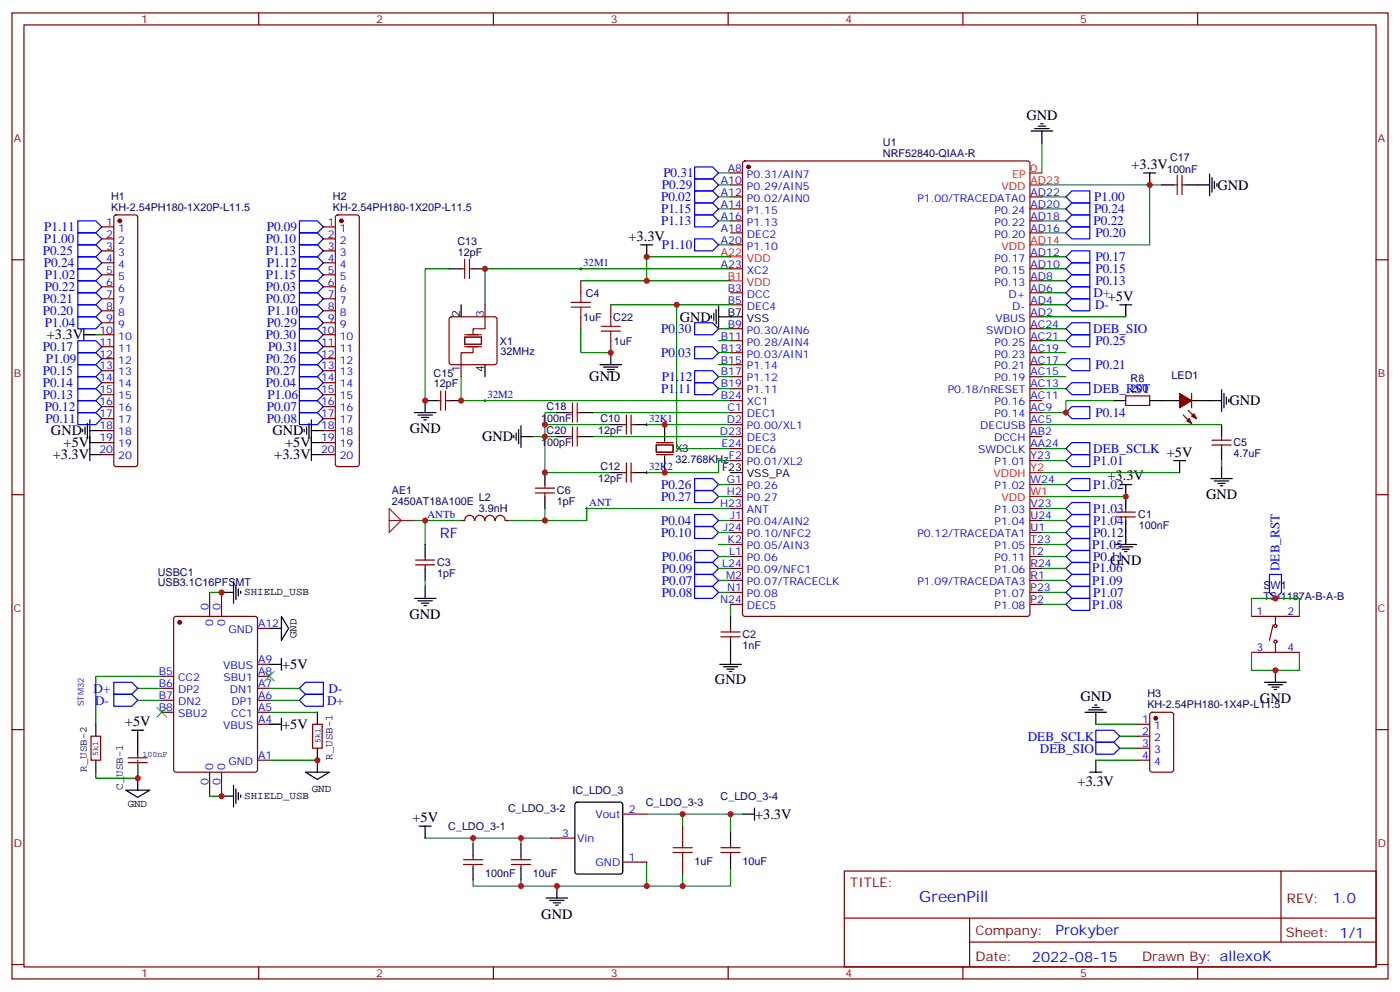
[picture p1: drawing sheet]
<svg xmlns="http://www.w3.org/2000/svg" width="412mm" height="292mm" viewBox="0 0 412 292" stroke-linecap="round" stroke-linejoin="round" font-family="sans-serif">
<g fill="none" stroke="#870000" stroke-width=".35">
<path d="M3.5 3.8h405.4v284.3h-405.4zM7.1 7.3h398.2v277.3h-398.2zM76.2 3.8v3.5M145.3 3.8v3.5M214.5 3.8v3.5M283.6 3.8v3.5M352.8 3.8v3.5M215.2 54.4h3.5M215.2 50.9h3.5M215.2 58h3.5M219 47.6l.4-.2h83.3l.6 .4 .1 132.9-.5 .7h-83.5l-.6-.4-.1-132.9zM303.4 58h3.5"/>
<path d="M345.7 54.4h1.1M346.8 51.6v5.7M348.2 51.6v5.7M348.2 54.4h1M3.5 76.5h3.6M30 66.8h3.5M30 70.3h3.5M30 73.8h3.5M30 77.4h3.5M33.7 63.5l.5-.2h5.7l.5 .2 .2 .5v72.6l-.3 .5-.4 .2h-5.7l-.5-.2-.2-.5v-72.6zM95.2 66.8h3.6M95.2 70.3h3.6"/>
<path d="M95.2 73.8h3.6M95.2 77.4h3.6M99 63.5l.5-.2h5.6l.5 .2 .2 .5v72.6l-.2 .5-.5 .2h-5.6l-.5-.2-.2-.5v-72.6zM135.8 79.1h1.1M136.9 76.3v5.7M138.3 76.3v5.7M138.3 79.1h1M215.2 79.1h3.5M215.2 61.5h3.5M215.2 65h3.5M215.2 68.5h3.5M215.2 72.1h3.5"/>
<path d="M303.4 79.1h3.5M303.4 61.5h3.5M303.4 65h3.5M303.4 68.5h3.5M303.4 75.6h3.5M405.3 76.5h3.6M30 80.9h3.5M30 84.4h3.5M30 87.9h3.5M30 91.5h3.5M30 95h3.5M30 98.5h3.5"/>
<path d="M95.2 80.9h3.6M95.2 84.4h3.6M95.2 87.9h3.6M95.2 91.5h3.6M95.2 95h3.6M95.2 98.5h3.6M132.5 93.4l.5-.2h12.7l.5 .2 .2 .5v12.7l-.2 .5-.5 .3h-12.7l-.5-.3-.2-.5v-12.7zM142.9 89.7v3.5M171.1 82.7v3.5M171.1 93.2v3.6M179.9 89.7v3.5M215.2 86.2h3.5"/>
<path d="M215.2 89.7h3.5M215.2 96.8h3.5M303.4 86.2h3.5M303.4 89.7h3.5M303.4 96.8h3.5M303.4 93.2h3.5M303.4 82.7h3.5M30 102.1h3.5M30 105.6h3.5M30 109.1h3.5M30 112.6h3.5M30 116.2h3.5"/>
<path d="M30 119.7h3.5M95.2 102.1h3.6M95.2 105.6h3.6M95.2 109.1h3.6M95.2 112.6h3.6M95.2 116.2h3.6M95.2 119.7h3.6M128.8 117.9h1M129.8 115.1v5.7M131.2 115.1v5.7M131.2 117.9h1.1M135.8 107.4v3.5"/>
<path d="M168.6 118.6v5.7M170 118.6v5.7M179.9 100.3v3.5M215.2 117.9h3.5M215.2 100.3h3.5M215.2 103.8h3.5M215.2 107.4h3.5M215.2 110.9h3.5M215.2 114.4h3.5M303.4 117.9h3.5M303.4 100.3h3.5M303.4 103.8h3.5"/>
<path d="M303.4 107.4h3.5M303.4 110.9h3.5M303.4 114.4h3.5M331.6 116.5h7.1v2.8h-7.1zM351 115.8v4.3M30 133.8h3.5M30 130.3h3.5M30 123.2h3.5M30 126.8h3.5M95.2 133.8h3.6M95.2 130.3h3.6M95.2 123.2h3.6"/>
<path d="M95.2 126.8h3.6M167.6 121.5h1M167.6 128.5h1M168.6 125.7v5.6M170 121.5h1.1M170 128.5h1.1M170 125.7v5.6M183.4 125h1.1M183.4 139.1h1.1M184.5 122.2v5.6M184.5 136.3v5.6M185.9 125h1.1"/>
<path d="M185.9 122.2v5.6M185.9 136.3v5.6M185.9 139.1h1.1M193.3 131h5v2.1h-5zM193.3 133.8h5M193.3 130.3h5M215.2 121.5h3.5M215.2 125h3.5M215.2 128.5h3.5M215.2 132h3.5M215.2 135.6h3.5M303.4 121.5h3.5"/>
<path d="M303.4 125h3.5M303.4 128.5h3.5M303.4 132h3.5M303.4 135.6h3.5M348.5 122.2l2.5 2.4M350 120.8l2.4 2.4M357 131h5.7M357 129.6h5.7M359.8 128.5v1.1M359.8 131v1M3.5 145.6h3.6M139.7 153.2a1.41 1.41 0 0 0-1.4-1.5 1.41 1.41 0 0 0-1.4 1.5h-1.1"/>
<path d="M139.9 153.2a1.41 1.41 0 0 1 1.4-1.5 1.41 1.41 0 0 1 1.4 1.5M142.9 153.2a1.41 1.41 0 0 1 1.4-1.5 1.41 1.41 0 0 1 1.4 1.5M145.9 153.2a1.41 1.41 0 0 1 1.5-1.5 1.41 1.41 0 0 1 1.4 1.5M148.9 153.2h1M157.7 145.1h5.6M157.7 143.7h5.6M160.5 142.6v1.1M160.5 145.1v1.1M215.2 142.6h3.5M215.2 146.2h3.5M215.2 149.7h3.5M215.2 153.2h3.5"/>
<path d="M215.2 156.7h3.5M303.4 142.6h3.5M303.4 149.7h3.5M303.4 153.2h3.5M303.4 156.7h3.5M328.8 150.7h5.6M328.8 152.2h5.6M331.6 149.7v1M331.6 152.2v1M405.3 145.6h3.6M61.7 174.4v7M65.3 174.4v7"/>
<path d="M122.4 166.3h5.7M122.4 164.9h5.7M125.2 163.8v1.1M125.2 166.3v1M215.2 160.3h3.5M215.2 163.8h3.5M215.2 167.3h3.5M215.2 170.9h3.5M215.2 174.4h3.5M215.2 177.9h3.5M303.4 160.3h3.5M303.4 163.8h3.5"/>
<path d="M303.4 167.3h3.5M303.4 170.9h3.5M303.4 174.4h3.5M303.4 177.9h3.5M47.6 199.1h3.6M51.4 181.6l.5-.2h23.2l.7 .5v44.7l-.4 .6-23.5 .1-.7-.5v-44.7zM75.8 199.1h3.6M75.8 195.5h3.6M75.8 185h3.6M212.4 187.4h5.6M212.4 186h5.6M215.2 185v1"/>
<path d="M215.2 187.4v1.1M368.7 192h14.1M368.7 181.4h14.1M375 183.9l-1.1 4.6M375.7 181.4v2.5M375.7 189.5v2.5M3.5 214.8h3.6M26.8 216.7h2.8v7.1h-2.8zM47.6 202.6h3.6M47.6 206.1h3.6M47.6 209.7h3.6M75.8 202.6h3.6"/>
<path d="M75.8 206.1h3.6M75.8 209.7h3.6M75.8 213.2h3.6M92.1 213.2h2.8v7h-2.8zM335.1 213.2h3.6M335.1 216.7h3.6M338.9 209.9l.5-.2h5.6l.7 .4v16.5l-.4 .6-5.9 .1-.7-.5v-16.4zM405.3 214.8h3.6M37.7 224.5h5.7M37.7 223.1h5.7M40.6 222v1.1M40.6 224.5v1"/>
<path d="M61.7 227.3v7.1M65.3 227.3v7.1M75.8 223.8h3.6M183.4 239.6h7.1M335.1 223.8h3.6M335.1 220.2h3.6M136.5 254.5h5.7M136.5 253h5.7M139.3 252v1M139.3 254.5v1M150.6 254.5h5.7M150.6 253h5.7"/>
<path d="M153.5 252v1M153.5 254.5v1M162.3 246.7h7M183.4 253.8h7.1M201.1 243.2v3.5M201.1 253.8v3.5M212.4 250.9h5.6M212.4 249.5h5.6M215.2 248.5v1M215.2 250.9v1.1M248.7 256.4h156.6v28.2h-156.6zM377.3 256.4v20.9"/>
<path d="M248.7 270.2h156.5M285.6 277.3h119.6M285.6 270.2v14.2M3.5 283.9h3.6M76.2 284.6v3.5M145.3 284.6v3.5M214.5 284.6v3.5M283.6 284.6v3.5M352.8 284.6v3.5M405.3 283.9h3.6"/>
<circle cx="375.7" cy="184.3" r=".44"/>
<circle cx="375.7" cy="188.8" r=".44"/>
</g>
<g fill="none" stroke="#008700" stroke-width=".35">
<path d="M211.7 54.4h3.5M211.7 50.9h3.5M211.7 58h3.5M306.9 54.4h35.3M306.9 42.1v8.8M306.9 58h7.1M338.7 54.4v17.7h-31.8M132.3 79.1h-7.1v38.8M211.7 65h3.5M211.7 61.5h3.5M211.7 72.1h3.5M215.2 75.6h-24.7v7.1h24.7"/>
<path d="M215.2 79.1h-72.3v10.6M306.9 75.6h7.1M306.9 79.1h7.1M306.9 68.5h7.1M306.9 65h7.1M306.9 61.5h7.1M28.2 98.5h1.8M171.1 96.8v7h8.8M171.1 82.7h19.4M179.9 89.7h35.3M199.3 89.7v42.3h15.9M211.7 96.8h3.5"/>
<path d="M306.9 89.7h7.1M306.9 86.2h7.1M306.9 82.7h7.1M306.9 96.8h7.1M306.9 93.2h24.7M135.8 110.9v7h79.4M211.7 103.8h3.5M211.7 114.4h3.5M211.7 100.3h3.5M211.7 107.4h3.5M211.7 110.9h3.5M306.9 103.8h7.1"/>
<path d="M306.9 114.4h7.1M306.9 100.3h7.1M306.9 107.4h7.1M306.9 110.9h7.1M328.1 117.9h-14.1v3.6h-7.1M157 128.5h7M160.5 125h19.4M164 121.5h-3.5v17.6h19.4M174.6 128.5h40.6M174.6 121.5h40.6M190.5 125h24.7M215.2 135.6h-3.5v3.5h-21.2"/>
<path d="M306.9 132h7.1M306.9 125h52.9M306.9 135.6h7.1M306.9 139.1h40.6M359.8 135.6v1.7M121.7 153.2h14.1M125.2 153.2v7.1M160.5 149.7v3.5M211.7 153.2h3.5M211.7 156.7h3.5M211.7 142.6h3.5M211.7 146.2h3.5"/>
<path d="M215.2 149.7h-42.3v3.5h-23M306.9 146.2h24.7zM306.9 153.2h7.1M306.9 156.7h7.1M306.9 142.6h7.1M306.9 149.7h7.1M61.7 174.4h3.6M125.2 170.9v1.7M211.7 160.3h3.5M211.7 174.4h3.5M211.7 163.8h3.5M211.7 170.9h3.5"/>
<path d="M211.7 167.3h3.5M215.2 177.9v3.5M306.9 160.3h7.1M306.9 174.4h7.1M306.9 163.8h7.1M306.9 170.9h7.1M306.9 167.3h7.1M306.9 177.9h7.1M47.6 199.1h-19.4v14.1M368.7 181.4v-5.3h14.1v5.3M368.7 192v5.3h14.1v-5.3M40.6 206.1h7"/>
<path d="M40.6 202.6h7M79.4 206.1h8.8M79.4 209.7h14.1M79.4 202.6h8.8M322.8 213.2h12.3M329.8 216.7h5.3M40.6 223.8v5.3h-12.4v-1.8M61.7 234.4h3.6M79.4 223.8h14.1M190.5 239.6h10.6M215.2 239.6v5.3M218.7 239.6h-17.6v3.6"/>
<path d="M322.8 223.8h12.3M329.8 220.2h5.3M125.2 246.7h37.1M139.3 259v1.8h14.2M139.3 246.7v1.8M153.5 246.7v1.8M190.5 253.8v7M201.1 257.3v3.5h-47.6v-1.8M215.2 255.5v5.3h-14.1"/>
</g>
<g fill="none" stroke="#00f" stroke-width=".35">
<path d="M204.6 52.7h5.3l1.8 1.7-1.8 1.8h-5.3zM204.6 49.1h5.3l1.8 1.8-1.8 1.8h-5.3zM204.6 59.7h5.3l1.8 1.8-1.8 1.8h-5.3zM204.6 56.2h5.3l1.8 1.8-1.8 1.7h-5.3zM314 58l1.7-1.8h5.3v3.5h-5.3zM22.9 68.5h5.3l1.8 1.8-1.8 1.8h-5.3zM22.9 72.1h5.3l1.8 1.7-1.8 1.8h-5.3zM22.9 75.6h5.3l1.8 1.8-1.8 1.7h-5.3zM22.9 65h5.3l1.8 1.8-1.8 1.7h-5.3zM22.9 79.1h5.3l1.8 1.8-1.8 1.8h-5.3zM88.2 68.5h5.3l1.7 1.8-1.7 1.8h-5.3zM88.2 65h5.3l1.7 1.8-1.7 1.7h-5.3z"/>
<path d="M88.2 79.1h5.3l1.7 1.8-1.7 1.8h-5.3zM88.2 72.1h5.3l1.7 1.7-1.7 1.8h-5.3zM88.2 75.6h5.3l1.7 1.8-1.7 1.7h-5.3zM204.6 63.3h5.3l1.8 1.7-1.8 1.8h-5.3zM204.6 70.3h5.3l1.8 1.8-1.8 1.7h-5.3zM314 68.5l1.7-1.7h5.3v3.5h-5.3zM314 75.6l1.7-1.8h5.3v3.6h-5.3zM314 79.1l1.7-1.7h5.3v3.5h-5.3zM314 61.5l1.7-1.8h5.3v3.6h-5.3zM314 65l1.7-1.7h5.3v3.5h-5.3zM22.9 82.7h5.3l1.8 1.7-1.8 1.8h-5.3zM22.9 86.2h5.3l1.8 1.7-1.8 1.8h-5.3z"/>
<path d="M22.9 89.7h5.3l1.8 1.8-1.8 1.7h-5.3zM22.9 93.2h5.3l1.8 1.8-1.8 1.8h-5.3zM88.2 96.8h5.3l1.7 1.7-1.7 1.8h-5.3zM88.2 93.2h5.3l1.7 1.8-1.7 1.8h-5.3zM88.2 86.2h5.3l1.7 1.7-1.7 1.8h-5.3zM88.2 82.7h5.3l1.7 1.7-1.7 1.8h-5.3zM88.2 89.7h5.3l1.7 1.8-1.7 1.7h-5.3zM204.6 95h5.3l1.8 1.8-1.8 1.7h-5.3zM314 89.7l1.7-1.8h5.3v3.6h-5.3zM314 86.2l1.7-1.8h5.3v3.5h-5.3zM314 82.7l1.7-1.8h5.3v3.5h-5.3zM314 96.8l1.7-1.8h5.3v3.5h-5.3z"/>
<path d="M22.9 100.3h5.3l1.8 1.8-1.8 1.7h-5.3zM22.9 107.4h5.3l1.8 1.7-1.8 1.8h-5.3zM22.9 110.9h5.3l1.8 1.7-1.8 1.8h-5.3zM22.9 114.4h5.3l1.8 1.8-1.8 1.7h-5.3zM22.9 117.9h5.3l1.8 1.8-1.8 1.8h-5.3zM22.9 103.8h5.3l1.8 1.8-1.8 1.8h-5.3zM88.2 117.9h5.3l1.7 1.8-1.7 1.8h-5.3zM88.2 110.9h5.3l1.7 1.7-1.7 1.8h-5.3zM88.2 107.4h5.3l1.7 1.7-1.7 1.8h-5.3zM88.2 103.8h5.3l1.7 1.8-1.7 1.8h-5.3zM88.2 100.3h5.3l1.7 1.8-1.7 1.7h-5.3zM88.2 114.4h5.3l1.7 1.8-1.7 1.7h-5.3z"/>
<path d="M204.6 112.6h5.3l1.8 1.8-1.8 1.8h-5.3zM204.6 102.1h5.3l1.8 1.7-1.8 1.8h-5.3zM204.6 109.1h5.3l1.8 1.8-1.8 1.7h-5.3zM314 114.4l1.7-1.8h5.3v3.6h-5.3zM314 100.3l1.7-1.8h5.3v3.6h-5.3zM314 107.4l1.7-1.8h5.3v3.5h-5.3zM22.9 121.5h5.3l1.8 1.7-1.8 1.8h-5.3zM88.2 121.5h5.3l1.7 1.7-1.7 1.8h-5.3zM314 132l1.7-1.7h5.3v3.5h-5.3zM314 121.5l1.7-1.8h5.3v3.5h-5.3zM314 135.6l1.7-1.8h5.3v3.5h-5.3zM204.6 151.4h5.3l1.8 1.8-1.8 1.8h-5.3z"/>
<path d="M204.6 155h5.3l1.8 1.7-1.8 1.8h-5.3zM204.6 144.4h5.3l1.8 1.8-1.8 1.7h-5.3zM204.6 140.9h5.3l1.8 1.7-1.8 1.8h-5.3zM314 156.7l1.7-1.7h5.3v3.5h-5.3zM314 142.6l1.7-1.7h5.3v3.5h-5.3zM314 149.7l1.7-1.8h5.3v3.5h-5.3zM314 153.2l1.7-1.8h5.3v3.6h-5.3zM204.6 172.6h5.3l1.8 1.8-1.8 1.7h-5.3zM204.6 169.1h5.3l1.8 1.8-1.8 1.7h-5.3zM204.6 165.6h5.3l1.8 1.7-1.8 1.8h-5.3zM204.6 162h5.3l1.8 1.8-1.8 1.8h-5.3zM314 174.4l1.7-1.8h5.3v3.5h-5.3z"/>
<path d="M314 163.8l1.7-1.8h5.3v3.6h-5.3zM314 167.3l1.7-1.7h5.3v3.5h-5.3zM314 160.3l1.7-1.8h5.3v3.5h-5.3zM314 170.9l1.7-1.8h5.3v3.5h-5.3zM314 177.9l1.7-1.8h5.3v3.6h-5.3zM373.9 169.1h3.6v5.3l-1.8 1.7-1.8-1.7zM33.5 204.4h5.3l1.8 1.7-1.8 1.8h-5.3zM33.5 200.8h5.3l1.8 1.8-1.8 1.8h-5.3zM88.2 202.6l1.8-1.8h5.2v3.6h-5.2zM88.2 206.1l1.8-1.7h5.2v3.5h-5.2zM322.8 214.9h5.3l1.7 1.8-1.7 1.8h-5.3zM322.8 218.5h5.3l1.7 1.7-1.7 1.8h-5.3z"/>
</g>
<g fill="none" stroke="#000" stroke-width=".35">
<path d="M303.7 38.6h6.4M304.8 37.9h4.2M305.9 37.1h2.1M306.6 36.4h.7M306.9 38.6v3.5M336.9 50.9h3.5M338.7 50.9v3.5M342.2 54.4h3.5M349.2 54.4h7.1M356.3 51.3v6.3M357 52.3v4.3M357.7 53.4v2.1"/>
<path d="M358.4 54.1v.7M132.3 79.1h3.5M139.3 79.1h3.6M188.7 72.1h3.6M190.5 72.1v3.5M24.7 98.5h3.5M24.7 96.8v3.5M135.8 89.7v3.5M209.5 92.9v.7M210.3 92.2v2.1M211 91.1v4.3M211.7 93.2h7"/>
<path d="M211.7 90.1v6.3M329.8 89.7h3.6M331.6 89.7v3.5M128.8 117.9h-3.6v3.6M132.3 117.9h3.5M142.9 107.4v3.5M176.7 107.4h6.4M177.8 108.1h4.2M178.9 108.8h2.1M179.6 109.5h.7M179.9 103.8v3.6M328.1 117.9h3.5"/>
<path d="M338.7 117.9h8.8M351 117.9h8.8M359.8 114.8v6.3M360.5 115.8v4.3M361.2 116.9v2.1M361.9 117.6v.7M24.3 126.4v.7M25 125.7v2.1M25.8 124.6v4.3M26.5 130.3h3.5M26.5 123.6v12M26.5 133.8h3.5"/>
<path d="M26.5 126.8h3.5M89.6 126.4v.7M90.3 125.7v2.1M91 124.6v4.3M91.7 130.3h3.5M91.7 133.8h3.5M91.7 126.8h3.5M91.7 123.6v12M122.1 121.5h6.3M123.1 122.2h4.3M124.2 122.9h2.1M124.9 123.6h.7"/>
<path d="M151.3 128.2v.7M152 127.5v2.1M152.8 126.4v4.2M153.5 128.5h3.5M153.5 125.3v6.4M160.5 139.1v3.5M164 121.5h3.6M164 128.5h3.6M171.1 121.5h3.5M171.1 128.5h3.5M179.9 139.1h3.5M179.9 125h3.5"/>
<path d="M187 139.1h3.5M187 125h3.5M195.8 125v4.9M195.8 134.2v4.9M215.2 139.1h3.5M345.7 135.6h3.5M347.5 135.6v3.5M359.8 125v3.5M359.8 132v3.6M359.8 137.3v3.6M160.5 146.2v3.5M329.8 142.6h3.6"/>
<path d="M331.6 142.6v7.1M331.6 153.2v7.1M356.7 140.9h6.3M357.7 141.6h4.2M358.8 142.3h2.1M359.5 143h.7M65.3 174.4h3.5M68.8 171.2v6.4M69.5 172.3v4.2M70.2 173.3v2.1M70.9 174v.7M122.1 176.1h6.3"/>
<path d="M123.1 176.8h4.3M124.2 177.6h2.1M124.9 178.3h.7M125.2 160.3v3.5M125.2 167.3v3.6M125.2 172.6v3.5M328.4 160.3h6.4M329.5 161h4.2M330.6 161.7h2.1M331.3 162.4h.7M79.4 195.5h3.5M79.4 185h3.5"/>
<path d="M82.9 181.4l2.1 3.6-2.1 3.5zM82.9 193.8v3.5M212 195.5h6.4M213.1 196.3h4.2M214.1 197h2.2M214.8 197.7h.7M215.2 181.4v3.6M215.2 188.5v7M375.7 197.3v3.5M28.2 213.2v3.5M38.8 214.9h3.5M40.6 214.9v7.1"/>
<path d="M79.4 213.2h3.5M82.9 211.4v3.5M93.5 209.7v3.5M319.6 209.7h6.4M320.7 209h4.2M321.7 208.2h2.1M322.4 207.5h.7M322.8 209.7v3.5M372.5 200.8h6.4M373.6 201.5h4.2M374.6 202.2h2.2M375.4 203h.7"/>
<path d="M28.2 223.8v3.5M37 232.6h7.1l-3.5 2.1zM40.6 225.5v7.1M65.3 234.4h3.5M68.8 231.2v6.3M69.5 232.2v4.3M70.2 233.3v2.1M70.9 234v.7M90 227.3h7l-3.5 2.1zM93.5 220.2v7.1M169.6 236.3l.4-.2h12.7l.7 .4v20.1l-.4 .6-13 .1-.6-.5-.1-20zM218.7 239.6h3.5"/>
<path d="M222.2 237.9v3.5M321 227.3h3.6M322.8 223.8v3.5M123.5 243.2h3.5M125.2 243.2v3.5M139.3 248.5v3.5M139.3 255.5v3.5M153.5 248.5v3.5M153.5 255.5v3.5M215.2 244.9v3.6M215.2 252v3.5M160.9 264.3h6.3"/>
<path d="M161.9 265h4.3M163 265.7h2.1M163.7 266.5h.7M164 260.8v3.5"/>
</g>
<g fill="#870000" stroke="#870000" stroke-width=".35">
<path d="M347.5 115.8l3.5 2.1-3.5 2.2z"/>
<path d="M351 122.5l.7-.7 .7 1.4z"/>
<path d="M350.3 123.2l.7 1.4-1.4-.7z"/>
<circle cx="220.5" cy="49.1" r=".53"/>
<circle cx="52.9" cy="183.2" r=".53"/>
<circle cx="35.3" cy="65" r=".53"/>
<circle cx="100.5" cy="65" r=".53"/>
<circle cx="340.4" cy="211.4" r=".53"/>
</g>
<path d="M170.7 79.1h.7M171.1 78.8v.7M142.5 117.9h.7M142.9 117.6v.7M190.1 139.1h.8M190.1 125h.8M190.5 124.6v.7M190.5 138.7v.8M124.9 153.2h.7M125.2 152.9v.7M172.5 149.7h.7M172.9 149.3v.7" fill="none" stroke="#000" stroke-width=".29"/>
<path d="M136.9 99.2h4.9v2.2h-4.9zM136.9 98.5h4.9M142.9 93.2v3.6h-3.6v1.4M136.9 102.1h4.9M139.3 102.4v1.4h-3.5v3.6" fill="none" stroke="#870012" stroke-width=".35"/>
<path d="M168.3 90.4h5.6M168.3 89h5.6M171.1 86.2v2.8M171.1 90.4v2.8M177.1 97.5h5.6M177.1 96.1h5.6M179.9 93.2v2.9M179.9 97.5v2.8M198.3 250.9h5.6M198.3 249.5h5.6M201.1 246.7v2.8M201.1 250.9v2.9" fill="none" stroke="#a10000" stroke-width=".35"/>
<path d="M303.4 54.4h3.5M303.4 50.9h3.5M215.2 75.6h3.5M303.4 72.1h3.5M215.2 82.7h3.5M303.4 139.1h3.5M303.4 146.2h3.5" fill="none" stroke="#f00" stroke-width=".35"/>
<path d="M114.7 149.7l3.5 3.5-3.5 3.5zM114.7 153.2h7" fill="none" stroke="#8c2424" stroke-width=".35"/>
<path d="M78 197.7l2.8 2.8M80.8 197.7l-2.8 2.8M46.2 208.2l2.8 2.9M49 208.2l-2.8 2.9" fill="none" stroke="#3c3" stroke-width=".35"/>
<g fill="#c00">
<circle cx="331.6" cy="146.2" r=".88"/>
<circle cx="338.7" cy="54.4" r=".88"/>
<circle cx="195.8" cy="125" r=".88"/>
<circle cx="195.8" cy="139.1" r=".88"/>
<circle cx="179.9" cy="103.8" r=".88"/>
<circle cx="190.5" cy="82.7" r=".88"/>
<circle cx="125.2" cy="117.9" r=".88"/>
<circle cx="135.8" cy="117.9" r=".88"/>
<circle cx="142.9" cy="79.1" r=".88"/>
<circle cx="199.3" cy="89.7" r=".88"/>
<circle cx="125.2" cy="153.2" r=".88"/>
<circle cx="160.5" cy="125" r=".88"/>
<circle cx="160.5" cy="128.5" r=".88"/>
<circle cx="139.3" cy="246.7" r=".88"/>
<circle cx="153.5" cy="246.7" r=".88"/>
<circle cx="153.5" cy="260.8" r=".88"/>
<circle cx="215.2" cy="239.6" r=".88"/>
<circle cx="201.1" cy="260.8" r=".88"/>
<circle cx="201.1" cy="239.6" r=".88"/>
<circle cx="190.5" cy="260.8" r=".88"/>
<circle cx="164" cy="260.8" r=".88"/>
<circle cx="65.3" cy="234.4" r=".88"/>
<circle cx="65.3" cy="174.4" r=".88"/>
<circle cx="40.6" cy="229.1" r=".88"/>
<circle cx="93.5" cy="223.8" r=".88"/>
<circle cx="375.7" cy="197.3" r=".88"/>
<circle cx="375.7" cy="176.1" r=".88"/>
<circle cx="190.5" cy="75.6" r=".88"/>
<circle cx="160.5" cy="139.1" r=".88"/>
<circle cx="160.5" cy="153.2" r=".88"/>
<circle cx="314" cy="121.5" r=".88"/>
</g>
<text font-size="4.6" fill="#00f" x="270.8" y="265.4">GreenPill</text>
<g font-size="4.2">
<text x="302.3" y="35.4">GND</text>
<text x="333.3" y="49.7">+3.3V</text>
<text x="358.6" y="55.8">GND</text>
<text x="185.1" y="70.8">+3.3V</text>
<text x="326.3" y="88.5">+5V</text>
<text x="200.2" y="94.7">GND</text>
<text x="13.8" y="99.9">+3.3V</text>
<text x="173.6" y="112.3">GND</text>
<text x="362.2" y="119.3">GND</text>
<text x="15" y="128.1">GND</text>
<text x="18.7" y="131.7">+5V</text>
<text x="80.3" y="128.1">GND</text>
<text x="84" y="131.7">+5V</text>
<text x="120.7" y="127.5">GND</text>
<text x="142" y="129.9">GND</text>
<text x="15.5" y="135.2">+3.3V</text>
<text x="80.8" y="135.2">+3.3V</text>
<text x="343.7" y="134.4">+5V</text>
<text x="326.2" y="141.4">+3.3V</text>
<text x="355.3" y="146.9">GND</text>
<text x="327.1" y="166.3">GND</text>
<text x="120.6" y="182.2">GND</text>
<text x="83.1" y="196.9">+5V</text>
<text x="210.6" y="201.2">GND</text>
<text x="318.2" y="206.3">GND</text>
<text x="371.2" y="206.9">GND</text>
<text x="36.8" y="213.8">+5V</text>
<text x="83.1" y="214.6">+5V</text>
<text x="317.4" y="231.3">+3.3V</text>
<text x="121.5" y="242">+5V</text>
<text x="222.4" y="241.1">+3.3V</text>
<text x="159.5" y="270.4">GND</text>
</g>
<g font-size="4.2" fill="#00f">
<text x="129.6" y="158.4">RF</text>
<text x="392.5" y="265.7">1.0</text>
<text x="310.9" y="275.2">Prokyber</text>
<text x="304" y="283">2022-08-15</text>
</g>
<g font-size="3.9" fill="#00f">
<text x="195.4" y="52.2">P0.31</text>
<text x="194.7" y="59.3">P0.02</text>
<text x="195" y="55.7">P0.29</text>
<text x="322.4" y="59.2">P1.00</text>
<text x="194.7" y="62.8">P1.15</text>
<text x="322.4" y="62.7">P0.24</text>
<text x="12.9" y="71.7">P1.00</text>
<text x="13.1" y="68.1">P1.11</text>
<text x="78.3" y="71.6">P0.10</text>
<text x="78.6" y="68.1">P0.09</text>
<text x="194.7" y="66.3">P1.13</text>
<text x="322.1" y="66.3">P0.22</text>
<text x="322.7" y="69.8">P0.20</text>
<text x="12.6" y="75">P0.25</text>
<text x="78.3" y="75.1">P1.13</text>
<text x="195" y="73.4">P1.10</text>
<text x="322.7" y="76.9">P0.17</text>
<text x="12.9" y="78.6">P0.24</text>
<text x="13.2" y="82.2">P1.02</text>
<text x="78.3" y="82.2">P1.15</text>
<text x="78.6" y="78.7">P1.12</text>
<text x="322.7" y="83.9">P0.13</text>
<text x="322.7" y="80.4">P0.15</text>
<text x="12.6" y="89.2">P0.21</text>
<text x="13.2" y="85.7">P0.22</text>
<text x="78.3" y="89.2">P0.02</text>
<text x="78.3" y="85.7">P0.03</text>
<text x="322.1" y="87.4">D+</text>
<text x="12.6" y="92.7">P0.20</text>
<text x="78.8" y="92.8">P1.10</text>
<text x="322.6" y="91">D-</text>
<text x="13.2" y="96.3">P1.04</text>
<text x="78.3" y="99.8">P0.30</text>
<text x="78.6" y="96.2">P0.29</text>
<text x="194.7" y="98.1">P0.30</text>
<text x="322" y="98">DEB_SIO</text>
<text x="322.7" y="101.6">P0.25</text>
<text x="12.6" y="103.3">P0.17</text>
<text x="13.5" y="106.9">P1.09</text>
<text x="78.3" y="106.9">P0.26</text>
<text x="79" y="103.4">P0.31</text>
<text x="194.7" y="105.1">P0.03</text>
<text x="12.6" y="113.8">P0.14</text>
<text x="12.6" y="110.3">P0.15</text>
<text x="78.3" y="113.9">P0.04</text>
<text x="78.3" y="110.4">P0.27</text>
<text x="195" y="112.2">P1.12</text>
<text x="322.7" y="108.6">P0.21</text>
<text x="12.6" y="117.3">P0.13</text>
<text x="78.8" y="117.5">P1.06</text>
<text x="194.7" y="115.7">P1.11</text>
<text x="322" y="115.6">DEB_RST</text>
<text x="13.2" y="121">P0.12</text>
<text x="13.4" y="124.5">P0.11</text>
<text x="78.6" y="124.5">P0.08</text>
<text x="78.6" y="121">P0.07</text>
<text x="322.7" y="122.7">P0.14</text>
<text x="322" y="133.3">DEB_SCLK</text>
<text x="322" y="136.8">P1.01</text>
<text x="194.7" y="143.9">P0.26</text>
<text x="322" y="143.8">P1.02</text>
<text x="194.7" y="147.5">P0.27</text>
<text x="194.7" y="154.5">P0.04</text>
<text x="322" y="150.9">P1.03</text>
<text x="322" y="154.4">P1.04</text>
<text x="194.7" y="158">P0.10</text>
<text x="321.7" y="161.5">P1.05</text>
<text x="322" y="157.9">P0.12</text>
<text x="195" y="165.1">P0.06</text>
<text x="322" y="165">P0.11</text>
<text x="195" y="172.1">P0.07</text>
<text x="195" y="168.6">P0.09</text>
<text x="321.7" y="168.5">P1.06</text>
<text x="321.7" y="172.2">P1.09</text>
<text x="376.9" y="168.1" transform="rotate(-90 376.9 168.1)">DEB_RST</text>
<text x="195" y="175.7">P0.08</text>
<text x="321.7" y="179.2">P1.08</text>
<text x="322" y="175.6">P1.07</text>
<text x="27.6" y="203.9">D+</text>
<text x="96.8" y="203.8">D-</text>
<text x="28" y="207.5">D-</text>
<text x="96.4" y="207.4">D+</text>
<text x="302.8" y="218">DEB_SCLK</text>
<text x="306.3" y="221.5">DEB_SIO</text>
</g>
<g font-size="3.9" fill="#800">
<text x="250.5" y="261">TITLE:</text>
<text x="379.1" y="265.7">REV:</text>
<text x="287.4" y="275.2">Company:</text>
<text x="378.7" y="275.8">Sheet: 1/1</text>
<text x="287.4" y="282.9">Date:</text>
<text x="336.4" y="282.9">Drawn By: allexoK</text>
</g>
<g font-size="3.2" fill="#800">
<text x="41.6" y="6.8">1</text>
<text x="110.8" y="6.8">2</text>
<text x="179.9" y="6.8">3</text>
<text x="249.1" y="6.8">4</text>
<text x="318.2" y="6.8">5</text>
<text x="4.1" y="41.9">A</text>
<text x="405.9" y="41.9">A</text>
<text x="4.1" y="111.1">B</text>
<text x="405.9" y="111.1">B</text>
<text x="4.1" y="180.2">C</text>
<text x="405.9" y="180.2">C</text>
<text x="4.1" y="249.3">D</text>
<text x="405.9" y="249.3">D</text>
<text x="41.6" y="287.6">1</text>
<text x="110.8" y="287.6">2</text>
<text x="179.9" y="287.6">3</text>
<text x="249.1" y="287.6">4</text>
<text x="318.2" y="287.6">5</text>
</g>
<g font-size="3.2" fill="#000080">
<text x="260.1" y="46.1">NRF52840-QIAA-R</text>
<text x="260.1" y="43">U1</text>
<text x="344.7" y="47.3">C17</text>
<text x="343.8" y="50.9">100nF</text>
<text x="32.8" y="58.8">H1</text>
<text x="98.1" y="58.9">H2</text>
<text x="32.8" y="62.1">KH-2.54PH180-1X20P-L11.5</text>
<text x="98.1" y="62.2">KH-2.54PH180-1X20P-L11.5</text>
<text x="134.8" y="72.1">C13</text>
<text x="134.8" y="75.2">12pF</text>
<text x="172.5" y="87.3">C4</text>
<text x="171.8" y="94.4">1uF</text>
<text x="180.6" y="94.4">C22</text>
<text x="147.3" y="101.4">X1</text>
<text x="180.8" y="101.4">1uF</text>
<text x="147.5" y="104.6">32MHz</text>
<text x="127.7" y="110.9">C15</text>
<text x="333" y="112.4">R8</text>
<text x="345.1" y="111.6">LED1</text>
<text x="127.8" y="114.1">12pF</text>
<text x="333" y="115.5">200</text>
<text x="159.4" y="124.4">100nF</text>
<text x="161" y="120.8">C18</text>
<text x="176.9" y="124.4">C10</text>
<text x="159.4" y="131.4">100pF</text>
<text x="161" y="127.9">C20</text>
<text x="176.2" y="127.9">12pF</text>
<text x="363.4" y="131.4">C5</text>
<text x="199" y="136.4">32.768KHz</text>
<text x="199" y="133.2">X3</text>
<text x="363.4" y="134.6">4.7uF</text>
<text x="176.2" y="142">12pF</text>
<text x="176.9" y="138.5">C12</text>
<text x="115.4" y="148.6">2450AT18A100E</text>
<text x="115.4" y="145.5">AE1</text>
<text x="141" y="147.4">L2</text>
<text x="164" y="148.7">1pF</text>
<text x="164" y="145.5">C6</text>
<text x="141" y="150.6">3.9nH</text>
<text x="335.3" y="152.6">C1</text>
<text x="335.5" y="155.8">100nF</text>
<text x="128.8" y="166.7">C3</text>
<text x="46.5" y="172.6">USB3.1C16PFSMT</text>
<text x="46.5" y="169.4">USBC1</text>
<text x="128.8" y="169.9">1pF</text>
<text x="372.1" y="173.4">SW1</text>
<text x="372.1" y="176.7">TS-1187A-B-A-B</text>
<text x="218.7" y="191">1nF</text>
<text x="218.7" y="187.9">C2</text>
<text x="338" y="208.5">KH-2.54PH180-1X4P-L11.5</text>
<text x="338" y="205.2">H3</text>
<text x="25.6" y="227.2" transform="rotate(-90 25.6 227.2)">R_USB-2</text>
<text x="97.9" y="223.6" transform="rotate(-90 97.9 223.6)">R_USB-1</text>
<text x="36.2" y="232.4" transform="rotate(-90 36.2 232.4)">C_USB-1</text>
<text x="168.6" y="233.7">IC_LDO_3</text>
<text x="149.7" y="238.9">C_LDO_3-2</text>
<text x="190.2" y="237.3">C_LDO_3-3</text>
<text x="212.3" y="235.4">C_LDO_3-4</text>
<text x="132" y="244.3">C_LDO_3-1</text>
<text x="204.6" y="254.6">1uF</text>
<text x="218.7" y="254.5">10uF</text>
<text x="142.9" y="258.1">100nF</text>
<text x="157" y="258.1">10uF</text>
</g>
<g font-size="3.2" fill="#00f">
<text x="214.4" y="50.6">A8</text>
<text x="220" y="52.3">P0.31/AIN7</text>
<text x="212.3" y="54.1">A10</text>
<text x="212.3" y="57.6">A12</text>
<text x="220" y="55.8">P0.29/AIN5</text>
<text x="220" y="59.4">P0.02/AIN0</text>
<text x="270.2" y="59.4">P1.00/TRACEDATA0</text>
<text x="303.6" y="57.6">AD22</text>
<text x="212.3" y="61.1">A14</text>
<text x="212.3" y="64.7">A16</text>
<text x="220" y="62.9">P1.15</text>
<text x="293" y="62.9">P0.24</text>
<text x="303.6" y="64.7">AD18</text>
<text x="303.6" y="61.1">AD20</text>
<text x="31.3" y="66.4">1</text>
<text x="31.3" y="70">2</text>
<text x="34.8" y="68.2">1</text>
<text x="34.8" y="71.7">2</text>
<text x="96.6" y="66.4">1</text>
<text x="96.6" y="70">2</text>
<text x="100.1" y="68.2">1</text>
<text x="100.1" y="71.7">2</text>
<text x="212.3" y="68.2">A18</text>
<text x="212.3" y="71.7">A20</text>
<text x="220" y="66.4">P1.13</text>
<text x="220" y="70">DEC2</text>
<text x="293" y="70">P0.20</text>
<text x="293" y="66.4">P0.22</text>
<text x="303.6" y="68.2">AD16</text>
<text x="31.3" y="73.5">3</text>
<text x="31.3" y="77">4</text>
<text x="34.8" y="75.2">3</text>
<text x="96.6" y="73.5">3</text>
<text x="96.6" y="77">4</text>
<text x="100.1" y="75.2">3</text>
<text x="220" y="73.5">P1.10</text>
<text x="293" y="77">P0.17</text>
<text x="303.6" y="75.2">AD12</text>
<text x="31.3" y="80.5">5</text>
<text x="34.8" y="78.8">4</text>
<text x="34.8" y="82.3">5</text>
<text x="96.6" y="80.5">5</text>
<text x="100.1" y="78.8">4</text>
<text x="100.1" y="82.3">5</text>
<text x="171.8" y="78.2">32M1</text>
<text x="212.3" y="78.8">A23</text>
<text x="220" y="80.5">XC2</text>
<text x="293" y="80.5">P0.15</text>
<text x="303.6" y="82.3">AD8</text>
<text x="303.6" y="78.8">AD10</text>
<text x="31.3" y="84.1">6</text>
<text x="31.3" y="87.6">7</text>
<text x="34.8" y="85.8">6</text>
<text x="34.8" y="89.4">7</text>
<text x="96.6" y="84.1">6</text>
<text x="96.6" y="87.6">7</text>
<text x="100.1" y="85.8">6</text>
<text x="100.1" y="89.4">7</text>
<text x="214.4" y="85.8">B3</text>
<text x="214.4" y="89.4">B5</text>
<text x="220" y="87.6">DCC</text>
<text x="293" y="84.1">P0.13</text>
<text x="297" y="87.6">D+</text>
<text x="303.6" y="89.4">AD4</text>
<text x="303.6" y="85.8">AD6</text>
<text x="31.3" y="91.1">8</text>
<text x="31.3" y="94.7">9</text>
<text x="34.8" y="92.9">8</text>
<text x="96.6" y="91.1">8</text>
<text x="96.6" y="94.7">9</text>
<text x="100.1" y="92.9">8</text>
<text x="142.5" y="93.2" transform="rotate(-90 142.5 93.2)">3</text>
<text x="220" y="91.1">DEC4</text>
<text x="293.3" y="94.7">VBUS</text>
<text x="298.2" y="91.1">D-</text>
<text x="303.6" y="92.9">AD2</text>
<text x="29.3" y="98.2">10</text>
<text x="29.3" y="101.7">11</text>
<text x="34.8" y="96.4">9</text>
<text x="34.8" y="99.9">10</text>
<text x="94.6" y="98.2">10</text>
<text x="94.6" y="101.7">11</text>
<text x="100.1" y="96.4">9</text>
<text x="100.1" y="99.9">10</text>
<text x="212.3" y="99.9">B11</text>
<text x="214.4" y="96.4">B9</text>
<text x="220" y="98.2">P0.30/AIN6</text>
<text x="220" y="101.7">P0.28/AIN4</text>
<text x="290.5" y="98.2">SWDIO</text>
<text x="293" y="101.7">P0.25</text>
<text x="303.6" y="99.9">AC21</text>
<text x="303.6" y="96.4">AC24</text>
<text x="29.3" y="105.2">12</text>
<text x="34.8" y="103.5">11</text>
<text x="34.8" y="107">12</text>
<text x="94.6" y="105.2">12</text>
<text x="100.1" y="103.5">11</text>
<text x="100.1" y="107">12</text>
<text x="212.3" y="103.5">B13</text>
<text x="212.3" y="107">B15</text>
<text x="220" y="105.2">P0.03/AIN1</text>
<text x="293" y="105.2">P0.23</text>
<text x="303.6" y="107">AC17</text>
<text x="303.6" y="103.5">AC19</text>
<text x="29.3" y="108.8">13</text>
<text x="29.3" y="112.3">14</text>
<text x="34.8" y="110.5">13</text>
<text x="94.6" y="108.8">13</text>
<text x="94.6" y="112.3">14</text>
<text x="100.1" y="110.5">13</text>
<text x="135.5" y="109.4" transform="rotate(-90 135.5 109.4)">1</text>
<text x="212.3" y="110.5">B17</text>
<text x="220" y="108.8">P1.14</text>
<text x="220" y="112.3">P1.12</text>
<text x="293" y="112.3">P0.19</text>
<text x="293" y="108.8">P0.21</text>
<text x="303.6" y="110.5">AC15</text>
<text x="29.3" y="115.8">15</text>
<text x="29.3" y="119.3">16</text>
<text x="34.8" y="114.1">14</text>
<text x="34.8" y="117.6">15</text>
<text x="94.6" y="115.8">15</text>
<text x="94.6" y="119.3">16</text>
<text x="100.1" y="114.1">14</text>
<text x="100.1" y="117.6">15</text>
<text x="143.6" y="117.1">32M2</text>
<text x="212.3" y="114.1">B19</text>
<text x="212.3" y="117.6">B24</text>
<text x="220" y="115.8">P1.11</text>
<text x="220" y="119.3">XC1</text>
<text x="279.2" y="115.8">P0.18/nRESET</text>
<text x="293" y="119.3">P0.16</text>
<text x="303.6" y="117.6">AC11</text>
<text x="303.6" y="114.1">AC13</text>
<text x="29.3" y="122.9">17</text>
<text x="34.8" y="121.1">16</text>
<text x="34.8" y="124.6">17</text>
<text x="94.6" y="122.9">17</text>
<text x="100.1" y="121.1">16</text>
<text x="100.1" y="124.6">17</text>
<text x="191.2" y="124.1">32K1</text>
<text x="214.1" y="124.6">D2</text>
<text x="214.3" y="121.1">C1</text>
<text x="220" y="122.9">DEC1</text>
<text x="293" y="122.9">P0.14</text>
<text x="303.6" y="124.6">AC5</text>
<text x="303.6" y="121.1">AC9</text>
<text x="29.3" y="126.4">18</text>
<text x="29.3" y="129.9">19</text>
<text x="34.8" y="128.2">18</text>
<text x="34.8" y="131.7">19</text>
<text x="94.6" y="126.4">18</text>
<text x="94.6" y="129.9">19</text>
<text x="100.1" y="128.2">18</text>
<text x="100.1" y="131.7">19</text>
<text x="212.1" y="128.2">D23</text>
<text x="212.5" y="131.7">E24</text>
<text x="220" y="126.4">P0.00/XL1</text>
<text x="220" y="129.9">DEC3</text>
<text x="288.8" y="126.4">DECUSB</text>
<text x="292.8" y="129.9">DCCH</text>
<text x="303.6" y="131.7">AA24</text>
<text x="303.6" y="128.2">AB2</text>
<text x="29.3" y="133.5">20</text>
<text x="34.8" y="135.2">20</text>
<text x="94.6" y="133.5">20</text>
<text x="100.1" y="135.2">20</text>
<text x="214.7" y="135.2">F2</text>
<text x="220" y="133.5">DEC6</text>
<text x="220" y="137">P0.01/XL2</text>
<text x="288.2" y="133.5">SWDCLK</text>
<text x="293" y="137">P1.01</text>
<text x="303.6" y="135.2">Y23</text>
<text x="191.2" y="138.2">32K2</text>
<text x="214.1" y="142.3">G1</text>
<text x="303.6" y="142.3">W24</text>
<text x="173.6" y="148.8">ANT</text>
<text x="212.1" y="149.3">H23</text>
<text x="214.1" y="145.8">H2</text>
<text x="220" y="144">P0.26</text>
<text x="220" y="147.6">P0.27</text>
<text x="293" y="144">P1.02</text>
<text x="303.6" y="149.3">V23</text>
<text x="125.9" y="152.3">ANTb</text>
<text x="215.1" y="152.9">J1</text>
<text x="220" y="151.1">ANT</text>
<text x="220" y="154.6">P0.04/AIN2</text>
<text x="293" y="154.6">P1.04</text>
<text x="293" y="151.1">P1.03</text>
<text x="303.6" y="152.9">U24</text>
<text x="213.1" y="156.4">J24</text>
<text x="214.3" y="159.9">K2</text>
<text x="220" y="158.2">P0.10/NFC2</text>
<text x="220" y="161.7">P0.05/AIN3</text>
<text x="270.2" y="158.2">P0.12/TRACEDATA1</text>
<text x="293" y="161.7">P1.05</text>
<text x="303.6" y="159.9">T23</text>
<text x="303.6" y="156.4">U1</text>
<text x="212.7" y="167">L24</text>
<text x="214.8" y="163.4">L1</text>
<text x="220" y="165.2">P0.06</text>
<text x="293" y="165.2">P0.11</text>
<text x="303.6" y="167">R24</text>
<text x="303.6" y="163.4">T2</text>
<text x="213.9" y="170.5">M2</text>
<text x="220" y="168.7">P0.09/NFC1</text>
<text x="220" y="172.3">P0.07/TRACECLK</text>
<text x="270.2" y="172.3">P1.09/TRACEDATA3</text>
<text x="293" y="168.7">P1.06</text>
<text x="303.6" y="170.5">R1</text>
<text x="61.4" y="179.7" transform="rotate(-90 61.4 179.7)">0</text>
<text x="64.9" y="179.7" transform="rotate(-90 64.9 179.7)">0</text>
<text x="212.1" y="177.6">N24</text>
<text x="214.2" y="174">N1</text>
<text x="220" y="175.8">P0.08</text>
<text x="220" y="179.3">DEC5</text>
<text x="293" y="179.3">P1.08</text>
<text x="293" y="175.8">P1.07</text>
<text x="303.6" y="177.6">P2</text>
<text x="303.6" y="174">P23</text>
<text x="62.8" y="184.2" transform="rotate(-90 62.8 184.2)">0</text>
<text x="66.3" y="184.2" transform="rotate(-90 66.3 184.2)">0</text>
<text x="76" y="184.6">A12</text>
<text x="370.2" y="181.1">1</text>
<text x="379.2" y="181.1">2</text>
<text x="67.3" y="186.4">GND</text>
<text x="370.2" y="191.7">3</text>
<text x="379.2" y="191.7">4</text>
<text x="65.7" y="197">VBUS</text>
<text x="76" y="195.2">A9</text>
<text x="46.8" y="198.7">B5</text>
<text x="46.8" y="202.2">B6</text>
<text x="52.5" y="200.5">CC2</text>
<text x="65.9" y="200.5">SBU1</text>
<text x="76" y="202.2">A7</text>
<text x="76" y="198.7">A8</text>
<text x="46.8" y="205.8">B7</text>
<text x="46.8" y="209.3">B8</text>
<text x="52.5" y="204">DP2</text>
<text x="52.5" y="207.5">DN2</text>
<text x="67.7" y="204">DN1</text>
<text x="68.2" y="207.5">DP1</text>
<text x="76" y="209.3">A5</text>
<text x="76" y="205.8">A6</text>
<text x="52.5" y="211.1">SBU2</text>
<text x="65.7" y="214.6">VBUS</text>
<text x="68.1" y="211.1">CC1</text>
<text x="76" y="212.8">A4</text>
<text x="336.5" y="212.8">1</text>
<text x="340" y="214.6">1</text>
<text x="336.5" y="216.4">2</text>
<text x="336.5" y="219.9">3</text>
<text x="340" y="218.1">2</text>
<text x="340" y="221.7">3</text>
<text x="62.8" y="226.6" transform="rotate(-90 62.8 226.6)">0</text>
<text x="66.3" y="226.6" transform="rotate(-90 66.3 226.6)">0</text>
<text x="67.3" y="225.2">GND</text>
<text x="76" y="223.4">A1</text>
<text x="336.5" y="223.4">4</text>
<text x="340" y="225.2">4</text>
<text x="61.4" y="231.1" transform="rotate(-90 61.4 231.1)">0</text>
<text x="64.9" y="231.1" transform="rotate(-90 64.9 231.1)">0</text>
<text x="185.2" y="239.3">2</text>
<text x="175.4" y="240.7">Vout</text>
<text x="165.6" y="246.3">3</text>
<text x="170" y="247.8">Vin</text>
<text x="175.5" y="254.8">GND</text>
<text x="185.2" y="253.4">1</text>
</g>
<g font-size="3.2" fill="#f00">
<text x="298.2" y="52.3">EP</text>
<text x="303.6" y="50.6">0</text>
<text x="295" y="55.8">VDD</text>
<text x="303.6" y="54.1">AD23</text>
<text x="303.6" y="71.7">AD14</text>
<text x="212.3" y="75.2">A22</text>
<text x="220" y="77">VDD</text>
<text x="295" y="73.5">VDD</text>
<text x="214.4" y="82.3">B1</text>
<text x="220" y="84.1">VDD</text>
<text x="292.6" y="140.5">VDDH</text>
<text x="303.6" y="138.7">Y2</text>
<text x="295" y="147.6">VDD</text>
<text x="303.6" y="145.8">W1</text>
</g>
<g font-size="3.2">
<text x="135.5" y="93.2" transform="rotate(-90 135.5 93.2)">2</text>
<text x="214.4" y="92.9">B7</text>
<text x="220" y="94.7">VSS</text>
<text x="142.5" y="109.4" transform="rotate(-90 142.5 109.4)">4</text>
<text x="212.7" y="138.7">F23</text>
<text x="220" y="140.5">VSS_PA</text>
<text x="72" y="175.3">SHIELD_USB</text>
<text x="87.3" y="187.9" transform="rotate(-90 87.3 187.9)">GND</text>
<text x="91.8" y="233">GND</text>
<text x="37.6" y="237.7">GND</text>
<text x="72" y="235.2">SHIELD_USB</text>
</g>
<text font-size="2.5" fill="#00f" x="24.7" y="207.9" transform="rotate(-90 24.7 207.9)">STM32</text>
<g font-size="2.5" fill="#000080">
<text x="94.4" y="218.8" transform="rotate(-90 94.4 218.8)">5k1</text>
<text x="28.9" y="222.6" transform="rotate(-90 28.9 222.6)">5k1</text>
<text x="42" y="222.7">100nF</text>
</g>
</svg>
